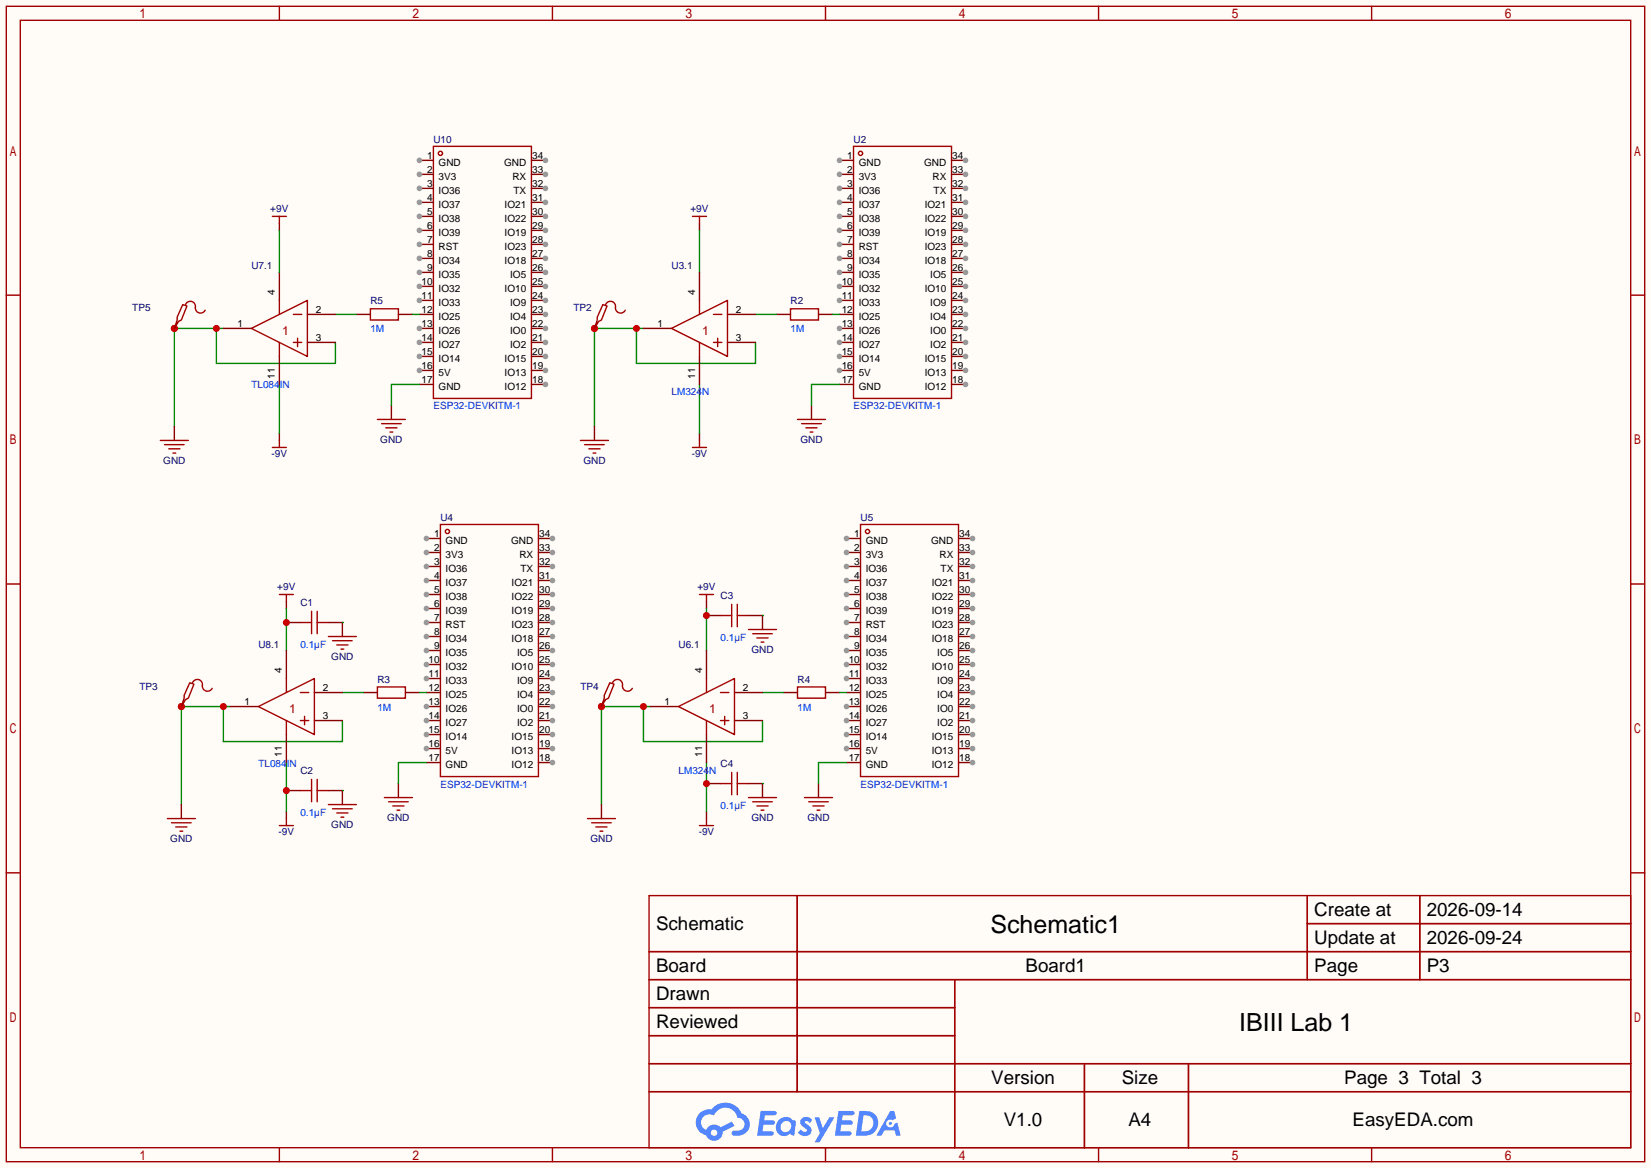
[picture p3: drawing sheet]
<svg xmlns="http://www.w3.org/2000/svg" width="299mm" height="212mm" viewBox="0 0 299 212" stroke-linecap="round" stroke-linejoin="round" font-family="sans-serif">
<path d="M0 0h299.5v211.8h-299.5z" fill="#fffcf7"/>
<g fill="none" stroke="#a10000" stroke-width=".25">
<path d="M1.1 1.1h297.2v209.6h-297.2zM3.7 3.7h292.1v204.5h-292.1zM50.7 1.1v2.6M100.2 1.1v2.6M149.7 1.1v2.6M199.3 1.1v2.6M248.8 1.1v2.6M1.1 53.5h2.6M295.8 53.5h2.5M1.1 105.9h2.6M295.8 105.9h2.5M1.1 158.3h2.6"/>
<path d="M295.8 158.3h2.5M117.7 162.4h178.1v45.8h-178.1zM117.7 172.6h178.1M117.7 177.7h178.1M144.6 162.4v35.6M173.2 177.7v30.5M237.1 162.4v15.3M237.1 167.5h58.7M257.5 162.4v15.3M117.7 182.8h55.5M117.7 192.9h178.1M117.7 187.8h55.5"/>
<path d="M117.7 198h178.1M196.7 192.9v15.3M215.6 192.9v15.3M50.7 208.2v2.5M100.2 208.2v2.5M149.7 208.2v2.5M199.3 208.2v2.5M248.8 208.2v2.5"/>
</g>
<g fill="#5487ff">
<path d="M145.5 202.8a1.3 1.3 0 0 1 1.8 .3l-.4 .6a.54 .54 0 0 0-.9-.2l.1 .2a1.58 1.58 0 0 1 1.1 1.6 1.43 1.43 0 0 1-2.5 .1l.5-.6a.64 .64 0 0 0 .5 .5 .64 .64 0 0 0 .7-.3l-.2-.2a1.6 1.6 0 0 1-1-1.6z"/>
<path d="M147.7 202.7h.9l.7 1.9 1.1-1.9h.9l-2.7 4.5h-.9l1-1.7z"/>
<path d="M138 201.5h1.6a1.31 1.31 0 0 1 1.2 .2 .4 .4 0 0 1-.3 .6h-1.8l-.1 .9h1.6a.4 .4 0 0 1 .4 .4 .4 .4 0 0 1-.4 .4h-1.7l-.2 1.2h.8a1.23 1.23 0 0 1 1.2 .2 .39 .39 0 0 1-.3 .6h-2.7z"/>
<path d="M152.1 201.5h1.6a1.32 1.32 0 0 1 1.3 .2 .39 .39 0 0 1-.4 .6h-1.7l-.2 .9h1.7a.4 .4 0 0 1 .3 .4 .4 .4 0 0 1-.4 .4h-1.7l-.2 1.2h.8a1.23 1.23 0 0 1 1.2 .2 .39 .39 0 0 1-.3 .6h-2.7z"/>
<path d="M161.5 201.5h.7l.4 1.3-.7 .4a.75 .75 0 0 0-1.1 .3 .75 .75 0 0 0 .5 1 .75 .75 0 0 0 .9-.6l.6-.3 .6 2.4h-.9l-.2-1h-1.9l-.5 1h-.9z"/>
<path d="M155.9 201.5l-.7 4.5h1.5a2.27 2.27 0 0 0 2.6-2.3 2.27 2.27 0 0 0-2.7-2.2zM156.6 202.3a1.5 1.5 0 0 1 1.8 1.5 1.5 1.5 0 0 1-1.9 1.4h-.3z"/>
<path d="M141.3 203.1a1.62 1.62 0 0 0-.4 2.1 1.62 1.62 0 0 0 2 .7l.4-.3 .3 .3 .5 .1 .3-2.5-.2-.3h-.4a1.58 1.58 0 0 0-2.5-.1zM141.9 203.6a.99 .99 0 0 1 1.6 .3 .99 .99 0 0 1-.9 1.4 .94 .94 0 0 1-1-.5 .94 .94 0 0 1 .3-1.2z"/>
<path d="M126.9 201.9a2.37 2.37 0 0 0 1.2 4 1.54 1.54 0 0 0 1.7 1 1.54 1.54 0 0 0 1.3-1.6l2.1-1.1-.5-.8-2 1.1a1.57 1.57 0 0 0-2.6 .4 1.5 1.5 0 0 1-.8-2.1 1.5 1.5 0 0 1 2.2-.5 2.23 2.23 0 0 1 2.3-1.4 2.23 2.23 0 0 1 2 1.8 1.16 1.16 0 0 1 1.2 1.1 1.16 1.16 0 0 1-1 1.3h-.7a.47 .47 0 0 0-.6 .3 .47 .47 0 0 0 .4 .6 2.23 2.23 0 0 0 2.3-.7 2.23 2.23 0 0 0 .4-2.3 2.16 2.16 0 0 0-1.3-1.1 3.2 3.2 0 0 0-5.4-.7l-1.2 .1zM129 205.4a.58 .58 0 0 1 1.1 0 .58 .58 0 0 1-1.1 0z"/>
<circle cx="161.5" cy="203.8" r=".28"/>
</g>
<g fill="none" stroke="#a10000" stroke-width=".25">
<path d="M154.8 26.5h17.8v45.8h-17.8z"/>
<circle cx="156.1" cy="27.8" r=".38"/>
</g>
<path d="M152.3 29.1h2.5" fill="none" stroke="#870000" stroke-width=".25"/>
<circle cx="152.3" cy="29.1" r=".51" fill="#999"/>
<path d="M152.3 31.6h2.5" fill="none" stroke="#870000" stroke-width=".25"/>
<circle cx="152.3" cy="31.6" r=".51" fill="#999"/>
<path d="M152.3 34.2h2.5" fill="none" stroke="#870000" stroke-width=".25"/>
<circle cx="152.3" cy="34.2" r=".51" fill="#999"/>
<path d="M152.3 36.7h2.5" fill="none" stroke="#870000" stroke-width=".25"/>
<circle cx="152.3" cy="36.7" r=".51" fill="#999"/>
<path d="M152.3 39.2h2.5" fill="none" stroke="#870000" stroke-width=".25"/>
<circle cx="152.3" cy="39.2" r=".51" fill="#999"/>
<path d="M152.3 41.8h2.5" fill="none" stroke="#870000" stroke-width=".25"/>
<circle cx="152.3" cy="41.8" r=".51" fill="#999"/>
<path d="M152.3 44.3h2.5" fill="none" stroke="#870000" stroke-width=".25"/>
<circle cx="152.3" cy="44.3" r=".51" fill="#999"/>
<path d="M152.3 46.9h2.5" fill="none" stroke="#870000" stroke-width=".25"/>
<circle cx="152.3" cy="46.9" r=".51" fill="#999"/>
<path d="M152.3 49.4h2.5" fill="none" stroke="#870000" stroke-width=".25"/>
<circle cx="152.3" cy="49.4" r=".51" fill="#999"/>
<path d="M152.3 51.9h2.5" fill="none" stroke="#870000" stroke-width=".25"/>
<circle cx="152.3" cy="51.9" r=".51" fill="#999"/>
<path d="M152.3 54.5h2.5" fill="none" stroke="#870000" stroke-width=".25"/>
<circle cx="152.3" cy="54.5" r=".51" fill="#999"/>
<path d="M152.3 57h2.5M152.3 59.6h2.5" fill="none" stroke="#870000" stroke-width=".25"/>
<circle cx="152.3" cy="59.6" r=".51" fill="#999"/>
<path d="M152.3 62.1h2.5" fill="none" stroke="#870000" stroke-width=".25"/>
<circle cx="152.3" cy="62.1" r=".51" fill="#999"/>
<path d="M152.3 64.6h2.5" fill="none" stroke="#870000" stroke-width=".25"/>
<circle cx="152.3" cy="64.6" r=".51" fill="#999"/>
<path d="M152.3 67.2h2.5" fill="none" stroke="#870000" stroke-width=".25"/>
<circle cx="152.3" cy="67.2" r=".51" fill="#999"/>
<path d="M152.3 69.7h2.5M172.6 69.7h2.5" fill="none" stroke="#870000" stroke-width=".25"/>
<circle cx="175.1" cy="69.7" r=".51" fill="#999"/>
<path d="M172.6 67.2h2.5" fill="none" stroke="#870000" stroke-width=".25"/>
<circle cx="175.1" cy="67.2" r=".51" fill="#999"/>
<path d="M172.6 64.6h2.5" fill="none" stroke="#870000" stroke-width=".25"/>
<circle cx="175.1" cy="64.6" r=".51" fill="#999"/>
<path d="M172.6 62.1h2.5" fill="none" stroke="#870000" stroke-width=".25"/>
<circle cx="175.1" cy="62.1" r=".51" fill="#999"/>
<path d="M172.6 59.6h2.5" fill="none" stroke="#870000" stroke-width=".25"/>
<circle cx="175.1" cy="59.6" r=".51" fill="#999"/>
<path d="M172.6 57h2.5" fill="none" stroke="#870000" stroke-width=".25"/>
<circle cx="175.1" cy="57" r=".51" fill="#999"/>
<path d="M172.6 54.5h2.5" fill="none" stroke="#870000" stroke-width=".25"/>
<circle cx="175.1" cy="54.5" r=".51" fill="#999"/>
<path d="M172.6 51.9h2.5" fill="none" stroke="#870000" stroke-width=".25"/>
<circle cx="175.1" cy="51.9" r=".51" fill="#999"/>
<path d="M172.6 49.4h2.5" fill="none" stroke="#870000" stroke-width=".25"/>
<circle cx="175.1" cy="49.4" r=".51" fill="#999"/>
<path d="M172.6 46.9h2.5" fill="none" stroke="#870000" stroke-width=".25"/>
<circle cx="175.1" cy="46.9" r=".51" fill="#999"/>
<path d="M172.6 44.3h2.5" fill="none" stroke="#870000" stroke-width=".25"/>
<circle cx="175.1" cy="44.3" r=".51" fill="#999"/>
<path d="M172.6 41.8h2.5" fill="none" stroke="#870000" stroke-width=".25"/>
<circle cx="175.1" cy="41.8" r=".51" fill="#999"/>
<path d="M172.6 39.2h2.5" fill="none" stroke="#870000" stroke-width=".25"/>
<circle cx="175.1" cy="39.2" r=".51" fill="#999"/>
<path d="M172.6 36.7h2.5" fill="none" stroke="#870000" stroke-width=".25"/>
<circle cx="175.1" cy="36.7" r=".51" fill="#999"/>
<path d="M172.6 34.2h2.5" fill="none" stroke="#870000" stroke-width=".25"/>
<circle cx="175.1" cy="34.2" r=".51" fill="#999"/>
<path d="M172.6 31.6h2.5" fill="none" stroke="#870000" stroke-width=".25"/>
<circle cx="175.1" cy="31.6" r=".51" fill="#999"/>
<path d="M172.6 29.1h2.5" fill="none" stroke="#870000" stroke-width=".25"/>
<circle cx="175.1" cy="29.1" r=".51" fill="#999"/>
<g fill="none" stroke="#a10000" stroke-width=".25">
<path d="M156.1 95.1h17.8v45.7h-17.8z"/>
<circle cx="157.4" cy="96.4" r=".38"/>
</g>
<path d="M153.5 97.7h2.6" fill="none" stroke="#870000" stroke-width=".25"/>
<circle cx="153.5" cy="97.7" r=".51" fill="#999"/>
<path d="M153.5 100.2h2.6" fill="none" stroke="#870000" stroke-width=".25"/>
<circle cx="153.5" cy="100.2" r=".51" fill="#999"/>
<path d="M153.5 102.7h2.6" fill="none" stroke="#870000" stroke-width=".25"/>
<circle cx="153.5" cy="102.7" r=".51" fill="#999"/>
<path d="M153.5 105.3h2.6" fill="none" stroke="#870000" stroke-width=".25"/>
<circle cx="153.5" cy="105.3" r=".51" fill="#999"/>
<path d="M153.5 107.8h2.6" fill="none" stroke="#870000" stroke-width=".25"/>
<circle cx="153.5" cy="107.8" r=".51" fill="#999"/>
<path d="M153.5 110.4h2.6" fill="none" stroke="#870000" stroke-width=".25"/>
<circle cx="153.5" cy="110.4" r=".51" fill="#999"/>
<path d="M153.5 112.9h2.6" fill="none" stroke="#870000" stroke-width=".25"/>
<circle cx="153.5" cy="112.9" r=".51" fill="#999"/>
<path d="M153.5 115.4h2.6" fill="none" stroke="#870000" stroke-width=".25"/>
<circle cx="153.5" cy="115.4" r=".51" fill="#999"/>
<path d="M153.5 118h2.6" fill="none" stroke="#870000" stroke-width=".25"/>
<circle cx="153.5" cy="118" r=".51" fill="#999"/>
<path d="M153.5 120.5h2.6" fill="none" stroke="#870000" stroke-width=".25"/>
<circle cx="153.5" cy="120.5" r=".51" fill="#999"/>
<path d="M153.5 123.1h2.6" fill="none" stroke="#870000" stroke-width=".25"/>
<circle cx="153.5" cy="123.1" r=".51" fill="#999"/>
<path d="M153.5 125.6h2.6M153.5 128.1h2.6" fill="none" stroke="#870000" stroke-width=".25"/>
<circle cx="153.5" cy="128.1" r=".51" fill="#999"/>
<path d="M153.5 130.7h2.6" fill="none" stroke="#870000" stroke-width=".25"/>
<circle cx="153.5" cy="130.7" r=".51" fill="#999"/>
<path d="M153.5 133.2h2.6" fill="none" stroke="#870000" stroke-width=".25"/>
<circle cx="153.5" cy="133.2" r=".51" fill="#999"/>
<path d="M153.5 135.8h2.6" fill="none" stroke="#870000" stroke-width=".25"/>
<circle cx="153.5" cy="135.8" r=".51" fill="#999"/>
<path d="M153.5 138.3h2.6M173.9 138.3h2.5" fill="none" stroke="#870000" stroke-width=".25"/>
<circle cx="176.4" cy="138.3" r=".51" fill="#999"/>
<path d="M173.9 135.8h2.5" fill="none" stroke="#870000" stroke-width=".25"/>
<circle cx="176.4" cy="135.8" r=".51" fill="#999"/>
<path d="M173.9 133.2h2.5" fill="none" stroke="#870000" stroke-width=".25"/>
<circle cx="176.4" cy="133.2" r=".51" fill="#999"/>
<path d="M173.9 130.7h2.5" fill="none" stroke="#870000" stroke-width=".25"/>
<circle cx="176.4" cy="130.7" r=".51" fill="#999"/>
<path d="M173.9 128.1h2.5" fill="none" stroke="#870000" stroke-width=".25"/>
<circle cx="176.4" cy="128.1" r=".51" fill="#999"/>
<path d="M173.9 125.6h2.5" fill="none" stroke="#870000" stroke-width=".25"/>
<circle cx="176.4" cy="125.6" r=".51" fill="#999"/>
<path d="M173.9 123.1h2.5" fill="none" stroke="#870000" stroke-width=".25"/>
<circle cx="176.4" cy="123.1" r=".51" fill="#999"/>
<path d="M173.9 120.5h2.5" fill="none" stroke="#870000" stroke-width=".25"/>
<circle cx="176.4" cy="120.5" r=".51" fill="#999"/>
<path d="M173.9 118h2.5" fill="none" stroke="#870000" stroke-width=".25"/>
<circle cx="176.4" cy="118" r=".51" fill="#999"/>
<path d="M173.9 115.4h2.5" fill="none" stroke="#870000" stroke-width=".25"/>
<circle cx="176.4" cy="115.4" r=".51" fill="#999"/>
<path d="M173.9 112.9h2.5" fill="none" stroke="#870000" stroke-width=".25"/>
<circle cx="176.4" cy="112.9" r=".51" fill="#999"/>
<path d="M173.9 110.4h2.5" fill="none" stroke="#870000" stroke-width=".25"/>
<circle cx="176.4" cy="110.4" r=".51" fill="#999"/>
<path d="M173.9 107.8h2.5" fill="none" stroke="#870000" stroke-width=".25"/>
<circle cx="176.4" cy="107.8" r=".51" fill="#999"/>
<path d="M173.9 105.3h2.5" fill="none" stroke="#870000" stroke-width=".25"/>
<circle cx="176.4" cy="105.3" r=".51" fill="#999"/>
<path d="M173.9 102.7h2.5" fill="none" stroke="#870000" stroke-width=".25"/>
<circle cx="176.4" cy="102.7" r=".51" fill="#999"/>
<path d="M173.9 100.2h2.5" fill="none" stroke="#870000" stroke-width=".25"/>
<circle cx="176.4" cy="100.2" r=".51" fill="#999"/>
<path d="M173.9 97.7h2.5" fill="none" stroke="#870000" stroke-width=".25"/>
<circle cx="176.4" cy="97.7" r=".51" fill="#999"/>
<g fill="none" stroke="#a10000" stroke-width=".25">
<path d="M78.6 26.5h17.8v45.8h-17.8z"/>
<circle cx="79.9" cy="27.8" r=".38"/>
</g>
<path d="M76.1 29.1h2.5" fill="none" stroke="#870000" stroke-width=".25"/>
<circle cx="76.1" cy="29.1" r=".51" fill="#999"/>
<path d="M76.1 31.6h2.5" fill="none" stroke="#870000" stroke-width=".25"/>
<circle cx="76.1" cy="31.6" r=".51" fill="#999"/>
<path d="M76.1 34.2h2.5" fill="none" stroke="#870000" stroke-width=".25"/>
<circle cx="76.1" cy="34.2" r=".51" fill="#999"/>
<path d="M76.1 36.7h2.5" fill="none" stroke="#870000" stroke-width=".25"/>
<circle cx="76.1" cy="36.7" r=".51" fill="#999"/>
<path d="M76.1 39.2h2.5" fill="none" stroke="#870000" stroke-width=".25"/>
<circle cx="76.1" cy="39.2" r=".51" fill="#999"/>
<path d="M76.1 41.8h2.5" fill="none" stroke="#870000" stroke-width=".25"/>
<circle cx="76.1" cy="41.8" r=".51" fill="#999"/>
<path d="M76.1 44.3h2.5" fill="none" stroke="#870000" stroke-width=".25"/>
<circle cx="76.1" cy="44.3" r=".51" fill="#999"/>
<path d="M76.1 46.9h2.5" fill="none" stroke="#870000" stroke-width=".25"/>
<circle cx="76.1" cy="46.9" r=".51" fill="#999"/>
<path d="M76.1 49.4h2.5" fill="none" stroke="#870000" stroke-width=".25"/>
<circle cx="76.1" cy="49.4" r=".51" fill="#999"/>
<path d="M76.1 51.9h2.5" fill="none" stroke="#870000" stroke-width=".25"/>
<circle cx="76.1" cy="51.9" r=".51" fill="#999"/>
<path d="M76.1 54.5h2.5" fill="none" stroke="#870000" stroke-width=".25"/>
<circle cx="76.1" cy="54.5" r=".51" fill="#999"/>
<path d="M76.1 57h2.5M76.1 59.6h2.5" fill="none" stroke="#870000" stroke-width=".25"/>
<circle cx="76.1" cy="59.6" r=".51" fill="#999"/>
<path d="M76.1 62.1h2.5" fill="none" stroke="#870000" stroke-width=".25"/>
<circle cx="76.1" cy="62.1" r=".51" fill="#999"/>
<path d="M76.1 64.6h2.5" fill="none" stroke="#870000" stroke-width=".25"/>
<circle cx="76.1" cy="64.6" r=".51" fill="#999"/>
<path d="M76.1 67.2h2.5" fill="none" stroke="#870000" stroke-width=".25"/>
<circle cx="76.1" cy="67.2" r=".51" fill="#999"/>
<path d="M76.1 69.7h2.5M96.4 69.7h2.5" fill="none" stroke="#870000" stroke-width=".25"/>
<circle cx="98.9" cy="69.7" r=".51" fill="#999"/>
<path d="M96.4 67.2h2.5" fill="none" stroke="#870000" stroke-width=".25"/>
<circle cx="98.9" cy="67.2" r=".51" fill="#999"/>
<path d="M96.4 64.6h2.5" fill="none" stroke="#870000" stroke-width=".25"/>
<circle cx="98.9" cy="64.6" r=".51" fill="#999"/>
<path d="M96.4 62.1h2.5" fill="none" stroke="#870000" stroke-width=".25"/>
<circle cx="98.9" cy="62.1" r=".51" fill="#999"/>
<path d="M96.4 59.6h2.5" fill="none" stroke="#870000" stroke-width=".25"/>
<circle cx="98.9" cy="59.6" r=".51" fill="#999"/>
<path d="M96.4 57h2.5" fill="none" stroke="#870000" stroke-width=".25"/>
<circle cx="98.9" cy="57" r=".51" fill="#999"/>
<path d="M96.4 54.5h2.5" fill="none" stroke="#870000" stroke-width=".25"/>
<circle cx="98.9" cy="54.5" r=".51" fill="#999"/>
<path d="M96.4 51.9h2.5" fill="none" stroke="#870000" stroke-width=".25"/>
<circle cx="98.9" cy="51.9" r=".51" fill="#999"/>
<path d="M96.4 49.4h2.5" fill="none" stroke="#870000" stroke-width=".25"/>
<circle cx="98.9" cy="49.4" r=".51" fill="#999"/>
<path d="M96.4 46.9h2.5" fill="none" stroke="#870000" stroke-width=".25"/>
<circle cx="98.9" cy="46.9" r=".51" fill="#999"/>
<path d="M96.4 44.3h2.5" fill="none" stroke="#870000" stroke-width=".25"/>
<circle cx="98.9" cy="44.3" r=".51" fill="#999"/>
<path d="M96.4 41.8h2.5" fill="none" stroke="#870000" stroke-width=".25"/>
<circle cx="98.9" cy="41.8" r=".51" fill="#999"/>
<path d="M96.4 39.2h2.5" fill="none" stroke="#870000" stroke-width=".25"/>
<circle cx="98.9" cy="39.2" r=".51" fill="#999"/>
<path d="M96.4 36.7h2.5" fill="none" stroke="#870000" stroke-width=".25"/>
<circle cx="98.9" cy="36.7" r=".51" fill="#999"/>
<path d="M96.4 34.2h2.5" fill="none" stroke="#870000" stroke-width=".25"/>
<circle cx="98.9" cy="34.2" r=".51" fill="#999"/>
<path d="M96.4 31.6h2.5" fill="none" stroke="#870000" stroke-width=".25"/>
<circle cx="98.9" cy="31.6" r=".51" fill="#999"/>
<path d="M96.4 29.1h2.5" fill="none" stroke="#870000" stroke-width=".25"/>
<circle cx="98.9" cy="29.1" r=".51" fill="#999"/>
<g fill="none" stroke="#a10000" stroke-width=".25">
<path d="M79.9 95.1h17.8v45.7h-17.8z"/>
<circle cx="81.2" cy="96.4" r=".38"/>
</g>
<path d="M77.3 97.7h2.6" fill="none" stroke="#870000" stroke-width=".25"/>
<circle cx="77.3" cy="97.7" r=".51" fill="#999"/>
<path d="M77.3 100.2h2.6" fill="none" stroke="#870000" stroke-width=".25"/>
<circle cx="77.3" cy="100.2" r=".51" fill="#999"/>
<path d="M77.3 102.7h2.6" fill="none" stroke="#870000" stroke-width=".25"/>
<circle cx="77.3" cy="102.7" r=".51" fill="#999"/>
<path d="M77.3 105.3h2.6" fill="none" stroke="#870000" stroke-width=".25"/>
<circle cx="77.3" cy="105.3" r=".51" fill="#999"/>
<path d="M77.3 107.8h2.6" fill="none" stroke="#870000" stroke-width=".25"/>
<circle cx="77.3" cy="107.8" r=".51" fill="#999"/>
<path d="M77.3 110.4h2.6" fill="none" stroke="#870000" stroke-width=".25"/>
<circle cx="77.3" cy="110.4" r=".51" fill="#999"/>
<path d="M77.3 112.9h2.6" fill="none" stroke="#870000" stroke-width=".25"/>
<circle cx="77.3" cy="112.9" r=".51" fill="#999"/>
<path d="M77.3 115.4h2.6" fill="none" stroke="#870000" stroke-width=".25"/>
<circle cx="77.3" cy="115.4" r=".51" fill="#999"/>
<path d="M77.3 118h2.6" fill="none" stroke="#870000" stroke-width=".25"/>
<circle cx="77.3" cy="118" r=".51" fill="#999"/>
<path d="M77.3 120.5h2.6" fill="none" stroke="#870000" stroke-width=".25"/>
<circle cx="77.3" cy="120.5" r=".51" fill="#999"/>
<path d="M77.3 123.1h2.6" fill="none" stroke="#870000" stroke-width=".25"/>
<circle cx="77.3" cy="123.1" r=".51" fill="#999"/>
<path d="M77.3 125.6h2.6M77.3 128.1h2.6" fill="none" stroke="#870000" stroke-width=".25"/>
<circle cx="77.3" cy="128.1" r=".51" fill="#999"/>
<path d="M77.3 130.7h2.6" fill="none" stroke="#870000" stroke-width=".25"/>
<circle cx="77.3" cy="130.7" r=".51" fill="#999"/>
<path d="M77.3 133.2h2.6" fill="none" stroke="#870000" stroke-width=".25"/>
<circle cx="77.3" cy="133.2" r=".51" fill="#999"/>
<path d="M77.3 135.8h2.6" fill="none" stroke="#870000" stroke-width=".25"/>
<circle cx="77.3" cy="135.8" r=".51" fill="#999"/>
<path d="M77.3 138.3h2.6M97.7 138.3h2.5" fill="none" stroke="#870000" stroke-width=".25"/>
<circle cx="100.2" cy="138.3" r=".51" fill="#999"/>
<path d="M97.7 135.8h2.5" fill="none" stroke="#870000" stroke-width=".25"/>
<circle cx="100.2" cy="135.8" r=".51" fill="#999"/>
<path d="M97.7 133.2h2.5" fill="none" stroke="#870000" stroke-width=".25"/>
<circle cx="100.2" cy="133.2" r=".51" fill="#999"/>
<path d="M97.7 130.7h2.5" fill="none" stroke="#870000" stroke-width=".25"/>
<circle cx="100.2" cy="130.7" r=".51" fill="#999"/>
<path d="M97.7 128.1h2.5" fill="none" stroke="#870000" stroke-width=".25"/>
<circle cx="100.2" cy="128.1" r=".51" fill="#999"/>
<path d="M97.7 125.6h2.5" fill="none" stroke="#870000" stroke-width=".25"/>
<circle cx="100.2" cy="125.6" r=".51" fill="#999"/>
<path d="M97.7 123.1h2.5" fill="none" stroke="#870000" stroke-width=".25"/>
<circle cx="100.2" cy="123.1" r=".51" fill="#999"/>
<path d="M97.7 120.5h2.5" fill="none" stroke="#870000" stroke-width=".25"/>
<circle cx="100.2" cy="120.5" r=".51" fill="#999"/>
<path d="M97.7 118h2.5" fill="none" stroke="#870000" stroke-width=".25"/>
<circle cx="100.2" cy="118" r=".51" fill="#999"/>
<path d="M97.7 115.4h2.5" fill="none" stroke="#870000" stroke-width=".25"/>
<circle cx="100.2" cy="115.4" r=".51" fill="#999"/>
<path d="M97.7 112.9h2.5" fill="none" stroke="#870000" stroke-width=".25"/>
<circle cx="100.2" cy="112.9" r=".51" fill="#999"/>
<path d="M97.7 110.4h2.5" fill="none" stroke="#870000" stroke-width=".25"/>
<circle cx="100.2" cy="110.4" r=".51" fill="#999"/>
<path d="M97.7 107.8h2.5" fill="none" stroke="#870000" stroke-width=".25"/>
<circle cx="100.2" cy="107.8" r=".51" fill="#999"/>
<path d="M97.7 105.3h2.5" fill="none" stroke="#870000" stroke-width=".25"/>
<circle cx="100.2" cy="105.3" r=".51" fill="#999"/>
<path d="M97.7 102.7h2.5" fill="none" stroke="#870000" stroke-width=".25"/>
<circle cx="100.2" cy="102.7" r=".51" fill="#999"/>
<path d="M97.7 100.2h2.5" fill="none" stroke="#870000" stroke-width=".25"/>
<circle cx="100.2" cy="100.2" r=".51" fill="#999"/>
<path d="M97.7 97.7h2.5" fill="none" stroke="#870000" stroke-width=".25"/>
<circle cx="100.2" cy="97.7" r=".51" fill="#999"/>
<g fill="none" stroke="#870000" stroke-width=".25">
<path d="M64.6 57h2.6M72.3 57h2.5M140.8 57h2.6M148.5 57h2.5M71 73.5v2.6M147.2 73.5v2.6M62.1 112.9v2.5M138.3 111.6v2.6M65.9 125.6h2.6M73.5 125.6h2.6M142.1 125.6h2.6M149.7 125.6h2.6"/>
<path d="M62.1 143.4v2.5M72.3 142.1v2.6M138.3 142.1v2.6M148.5 142.1v2.6"/>
</g>
<g fill="none" stroke="#a10000" stroke-width=".25">
<path d="M67.2 56h5.1v2h-5.1zM143.4 56h5.1v2h-5.1zM68.5 76.1h5M69.2 76.8h3.6M70 77.6h2M70.7 78.4h.5M144.7 76.1h5M145.4 76.8h3.6M146.2 77.6h2M146.9 78.4h.5M59.6 115.4h5M60.3 116.2h3.6"/>
<path d="M61.1 117h2M61.8 117.7h.6M135.8 114.2h5M136.5 114.9h3.6M137.3 115.7h2M138 116.5h.6M68.5 124.6h5v2h-5zM144.7 124.6h5v2h-5zM59.6 145.9h5M60.3 146.7h3.6M61.1 147.4h2M61.8 148.2h.6"/>
<path d="M69.7 144.7h5.1M70.5 145.4h3.5M71.2 146.2h2.1M72 146.9h.5M135.8 144.7h5M136.5 145.4h3.6M137.3 146.2h2M138 146.9h.6M145.9 144.7h5.1M146.7 145.4h3.5M147.4 146.2h2.1M148.2 146.9h.5"/>
</g>
<path d="M74.8 57h1.3M151 57h1.3M76.1 69.7h-5.1v3.8M152.3 69.7h-5.1v3.8M40.5 128.1v6.4h21.6v-3.8M41.8 128.1h-8.9v17.8M76.1 125.6h1.2M77.3 138.3h-5v3.8M152.3 125.6h1.2M153.5 138.3h-5v3.8" fill="none" stroke="#008700" stroke-width=".25"/>
<g fill="#c00">
<circle cx="40.5" cy="128.1" r=".63"/>
<circle cx="32.9" cy="128.1" r=".63"/>
</g>
<path d="M115.4 59.6v6.3h21.6v-3.8M116.7 59.6h-8.9v17.7" fill="none" stroke="#008700" stroke-width=".25"/>
<g fill="#c00">
<circle cx="115.4" cy="59.6" r=".63"/>
<circle cx="107.8" cy="59.6" r=".63"/>
</g>
<path d="M116.7 128.1v6.4h21.6v-3.8M118 128.1h-8.9v17.8" fill="none" stroke="#008700" stroke-width=".25"/>
<g fill="#c00">
<circle cx="109.1" cy="128.1" r=".63"/>
<circle cx="116.7" cy="128.1" r=".63"/>
</g>
<path d="M39.2 59.6v6.3h21.6v-3.8M40.5 59.6h-8.9v17.7" fill="none" stroke="#008700" stroke-width=".25"/>
<g fill="#c00">
<circle cx="31.6" cy="59.6" r=".63"/>
<circle cx="39.2" cy="59.6" r=".63"/>
</g>
<path d="M31.6 77.3v2.6M107.8 77.3v2.6M109.1 127.9v.2M32.9 145.9v2.6M109.1 145.9v2.6" fill="none" stroke="#870000" stroke-width=".25"/>
<g fill="none" stroke="#a10000" stroke-width=".25">
<path d="M29.1 79.9h5.1M105.3 79.9h5.1M29.8 80.6h3.6M30.6 81.4h2M31.4 82.2h.5M106 80.6h3.6M106.8 81.4h2M107.6 82.2h.5M30.4 148.5h5M31.1 149.2h3.6M31.9 150h2M32.6 150.7h.5"/>
<path d="M106.6 148.5h5M107.3 149.2h3.6M108.1 150h2M108.8 150.7h.5"/>
</g>
<circle cx="109.1" cy="128.1" r=".63" fill="#c00"/>
<path d="M110.6 123.8l.8 .3-1 2.5-.5 .3-.8 1.2 .5-1.5v-.5zM111.1 123.8a.93 .93 0 0 1 1.1-.5 .93 .93 0 0 1 .7 1 .94 .94 0 0 0 .7 1 .94 .94 0 0 0 1.1-.5" fill="none" stroke="#a10000" stroke-width=".25"/>
<path d="M32.9 127.9v.2" fill="none" stroke="#870000" stroke-width=".25"/>
<circle cx="32.9" cy="128.1" r=".63" fill="#c00"/>
<path d="M34.4 123.8l.8 .3-1 2.5-.5 .3-.8 1.2 .5-1.5v-.5zM34.9 123.8a.93 .93 0 0 1 1.1-.5 .93 .93 0 0 1 .7 1 .94 .94 0 0 0 .7 1 .94 .94 0 0 0 1.1-.5" fill="none" stroke="#a10000" stroke-width=".25"/>
<path d="M107.8 59.3v.3" fill="none" stroke="#870000" stroke-width=".25"/>
<circle cx="107.8" cy="59.6" r=".63" fill="#c00"/>
<path d="M109.3 55.2l.8 .3-1 2.5-.5 .3-.8 1.3 .5-1.6v-.5zM109.9 55.2a.93 .93 0 0 1 1.1-.5 .93 .93 0 0 1 .6 1.1 .94 .94 0 0 0 .7 .9 .94 .94 0 0 0 1.1-.4" fill="none" stroke="#a10000" stroke-width=".25"/>
<path d="M31.6 59.3v.3" fill="none" stroke="#870000" stroke-width=".25"/>
<circle cx="31.6" cy="59.6" r=".63" fill="#c00"/>
<g fill="none" stroke="#a10000" stroke-width=".25">
<path d="M49.4 39.2h2.5M50.7 39.2v1.3M125.6 39.2h2.5M126.9 39.2v1.3M33.1 55.2l.8 .3-1 2.5-.5 .3-.8 1.3 .5-1.6v-.5zM33.7 55.2a.93 .93 0 0 1 1.1-.5 .93 .93 0 0 1 .6 1.1 .94 .94 0 0 0 .7 .9 .94 .94 0 0 0 1.1-.4M121.8 59.6l10.2-5.1v10.1zM126.9 54.5v2.5M129.4 57h1.5M50.7 79.9v1.3M126.9 62.1v2.5M126.9 79.9v1.3"/>
<path d="M129.4 62.1h1.5M130.2 61.3v1.6M49.4 81.2h2.5M125.6 81.2h2.5M50.7 107.8h2.5M51.9 107.8v1.3M126.9 107.8h2.5M128.1 107.8v1.3M123.1 128.1l10.1-5v10.1zM128.1 123.1v2.5M128.1 130.7v2.5M130.7 130.7h1.5"/>
<path d="M130.7 125.6h1.5M131.4 129.9v1.5M50.7 149.7h2.5M51.9 148.5v1.2M126.9 149.7h2.5M128.1 148.5v1.2"/>
</g>
<g fill="none" stroke="#870000" stroke-width=".25">
<path d="M50.7 40.5v1.3M116.7 59.6h5.1M126.9 40.5v1.3M126.9 49.4v5.1M132 57h5M50.7 78.6v1.3M126.9 64.6v5.1M126.9 78.6v1.3M132 62.1h5M51.9 109.1v1.3M128.1 109.1v1.3M128.1 118v5.1"/>
<path d="M118 128.1h5.1M128.1 133.2v5.1M133.2 130.7h5.1M133.2 125.6h5.1M51.9 147.2v1.3M128.1 147.2v1.3M128.1 142.1h2.6M135.8 142.1h2.5"/>
</g>
<path d="M60.8 57h3.8M126.9 41.8v7.6M137 57h3.8M50.7 69.7v8.9M126.9 69.7v8.9M51.9 110.4v7.6M128.1 110.4v7.6M51.9 138.3v8.9M62.1 125.6h3.8M128.1 138.3v8.9M138.3 125.6h3.8" fill="none" stroke="#008700" stroke-width=".25"/>
<circle cx="128.1" cy="142.1" r=".63" fill="#c00"/>
<path d="M130.7 142.1h2M132.7 140.1v4M133.7 140.1v4M133.7 142.1h2.1" fill="none" stroke="#a10000" stroke-width=".25"/>
<path d="M51.9 112.9h2.6M59.6 112.9h2.5" fill="none" stroke="#870000" stroke-width=".25"/>
<circle cx="51.9" cy="112.9" r=".63" fill="#c00"/>
<path d="M54.5 112.9h2M56.5 110.9v4M57.5 110.9v4M57.5 112.9h2.1" fill="none" stroke="#a10000" stroke-width=".25"/>
<path d="M128.1 111.6h2.6M135.8 111.6h2.5" fill="none" stroke="#870000" stroke-width=".25"/>
<circle cx="128.1" cy="111.6" r=".63" fill="#c00"/>
<path d="M130.7 111.6h2M132.7 109.6v4.1M133.7 109.6v4.1M133.7 111.6h2.1" fill="none" stroke="#a10000" stroke-width=".25"/>
<path d="M51.9 143.4h2.6M59.6 143.4h2.5" fill="none" stroke="#870000" stroke-width=".25"/>
<circle cx="51.9" cy="143.4" r=".63" fill="#c00"/>
<g fill="none" stroke="#a10000" stroke-width=".25">
<path d="M45.6 59.6l10.2-5.1v10.1zM50.7 54.5v2.5M53.2 57h1.5M50.7 62.1v2.5M53.2 62.1h1.5M54 61.3v1.6M46.9 128.1l10.1-5v10.1zM51.9 123.1v2.5M51.9 130.7v2.5M54.5 130.7h1.5M54.5 125.6h1.5M55.2 129.9v1.5"/>
<path d="M54.5 143.4h2M56.5 141.4v4M57.5 141.4v4M57.5 143.4h2.1"/>
</g>
<path d="M40.5 59.6h5.1M50.7 49.4v5.1M55.8 57h5M50.7 64.6v5.1M55.8 62.1h5M51.9 118v5.1M41.8 128.1h5.1M51.9 133.2v5.1M57 130.7h5.1M57 125.6h5.1" fill="none" stroke="#870000" stroke-width=".25"/>
<path d="M50.7 41.8v7.6M62.1 112.9h.1M138.3 111.6h.1M62.1 143.4h.1M138.3 142.1h.1" fill="none" stroke="#008700" stroke-width=".25"/>
<g font-size="4.5">
<text x="179.6" y="169.2">Schematic1</text>
<text x="224.8" y="187">IBIII Lab 1</text>
</g>
<g font-size="3.4">
<text x="238.4" y="166.1">Create at</text>
<text x="258.8" y="166.1">2026-09-14</text>
<text x="119" y="168.7">Schematic</text>
<text x="238.4" y="171.2">Update at</text>
<text x="258.8" y="171.2">2026-09-24</text>
<text x="119" y="176.3">Board</text>
<text x="186" y="176.3">Board1</text>
<text x="238.4" y="176.3">Page</text>
<text x="258.8" y="176.3">P3</text>
<text x="119" y="181.4">Drawn</text>
<text x="119" y="186.5">Reviewed</text>
<text x="179.8" y="196.6">Version</text>
<text x="203.5" y="196.6">Size</text>
<text x="243.8" y="196.6">Page 3 Total 3</text>
<text x="182.1" y="204.2">V1.0</text>
<text x="204.7" y="204.2">A4</text>
<text x="245.3" y="204.2">EasyEDA.com</text>
</g>
<g font-size="2.3" fill="#a00000">
<text x="51.2" y="60.8">1</text>
<text x="127.4" y="60.8">1</text>
<text x="52.5" y="129.4">1</text>
<text x="128.7" y="129.4">1</text>
</g>
<g font-size="1.8">
<text x="77.5" y="28.8">1</text>
<text x="96.5" y="28.8">34</text>
<text x="153.7" y="28.8">1</text>
<text x="172.7" y="28.8">34</text>
<text x="77.5" y="31.3">2</text>
<text x="77.5" y="33.9">3</text>
<text x="79.6" y="30">GND</text>
<text x="79.6" y="32.6">3V3</text>
<text x="79.6" y="35.1">IO36</text>
<text x="91.4" y="30">GND</text>
<text x="92.9" y="32.6">RX</text>
<text x="93.1" y="35.1">TX</text>
<text x="96.5" y="33.9">32</text>
<text x="96.5" y="31.3">33</text>
<text x="153.7" y="31.3">2</text>
<text x="153.7" y="33.9">3</text>
<text x="155.8" y="30">GND</text>
<text x="155.8" y="32.6">3V3</text>
<text x="155.8" y="35.1">IO36</text>
<text x="167.6" y="30">GND</text>
<text x="169.1" y="32.6">RX</text>
<text x="169.3" y="35.1">TX</text>
<text x="172.7" y="33.9">32</text>
<text x="172.7" y="31.3">33</text>
<text x="77.5" y="36.4">4</text>
<text x="77.5" y="38.9">5</text>
<text x="77.5" y="41.5">6</text>
<text x="79.6" y="37.7">IO37</text>
<text x="79.6" y="40.2">IO38</text>
<text x="91.5" y="40.2">IO22</text>
<text x="91.5" y="37.7">IO21</text>
<text x="96.5" y="41.5">29</text>
<text x="96.5" y="38.9">30</text>
<text x="96.5" y="36.4">31</text>
<text x="153.7" y="36.4">4</text>
<text x="153.7" y="38.9">5</text>
<text x="153.7" y="41.5">6</text>
<text x="155.8" y="37.7">IO37</text>
<text x="155.8" y="40.2">IO38</text>
<text x="167.7" y="40.2">IO22</text>
<text x="167.7" y="37.7">IO21</text>
<text x="172.7" y="41.5">29</text>
<text x="172.7" y="38.9">30</text>
<text x="172.7" y="36.4">31</text>
<text x="77.5" y="44">7</text>
<text x="77.5" y="46.6">8</text>
<text x="79.6" y="42.7">IO39</text>
<text x="79.6" y="45.3">RST</text>
<text x="79.6" y="47.8">IO34</text>
<text x="91.5" y="47.8">IO18</text>
<text x="91.5" y="45.3">IO23</text>
<text x="91.5" y="42.7">IO19</text>
<text x="96.5" y="46.6">27</text>
<text x="96.5" y="44">28</text>
<text x="153.7" y="44">7</text>
<text x="153.7" y="46.6">8</text>
<text x="155.8" y="42.7">IO39</text>
<text x="155.8" y="45.3">RST</text>
<text x="155.8" y="47.8">IO34</text>
<text x="167.7" y="47.8">IO18</text>
<text x="167.7" y="45.3">IO23</text>
<text x="167.7" y="42.7">IO19</text>
<text x="172.7" y="46.6">27</text>
<text x="172.7" y="44">28</text>
<text x="49.9" y="53.4" transform="rotate(-90 49.9 53.4)">4</text>
<text x="76.5" y="51.6">10</text>
<text x="77.5" y="49.1">9</text>
<text x="79.6" y="50.4">IO35</text>
<text x="79.6" y="52.9">IO32</text>
<text x="91.5" y="52.9">IO10</text>
<text x="92.5" y="50.4">IO5</text>
<text x="96.5" y="51.6">25</text>
<text x="96.5" y="49.1">26</text>
<text x="126.1" y="53.4" transform="rotate(-90 126.1 53.4)">4</text>
<text x="152.7" y="51.6">10</text>
<text x="153.7" y="49.1">9</text>
<text x="155.8" y="50.4">IO35</text>
<text x="155.8" y="52.9">IO32</text>
<text x="167.7" y="52.9">IO10</text>
<text x="168.7" y="50.4">IO5</text>
<text x="172.7" y="51.6">25</text>
<text x="172.7" y="49.1">26</text>
<text x="43.1" y="59.3">1</text>
<text x="57.3" y="56.7">2</text>
<text x="76.5" y="54.2">11</text>
<text x="76.5" y="56.7">12</text>
<text x="76.5" y="59.3">13</text>
<text x="79.6" y="55.4">IO33</text>
<text x="79.6" y="58">IO25</text>
<text x="92.5" y="58">IO4</text>
<text x="92.5" y="55.4">IO9</text>
<text x="96.5" y="59.3">22</text>
<text x="96.5" y="56.7">23</text>
<text x="96.5" y="54.2">24</text>
<text x="119.3" y="59.3">1</text>
<text x="133.5" y="56.7">2</text>
<text x="152.7" y="54.2">11</text>
<text x="152.7" y="56.7">12</text>
<text x="152.7" y="59.3">13</text>
<text x="155.8" y="55.4">IO33</text>
<text x="155.8" y="58">IO25</text>
<text x="168.7" y="58">IO4</text>
<text x="168.7" y="55.4">IO9</text>
<text x="172.7" y="59.3">22</text>
<text x="172.7" y="56.7">23</text>
<text x="172.7" y="54.2">24</text>
<text x="57.3" y="61.8">3</text>
<text x="76.5" y="61.8">14</text>
<text x="76.5" y="64.3">15</text>
<text x="79.6" y="60.5">IO26</text>
<text x="79.6" y="63.1">IO27</text>
<text x="79.6" y="65.6">IO14</text>
<text x="91.5" y="65.6">IO15</text>
<text x="92.5" y="63.1">IO2</text>
<text x="92.5" y="60.5">IO0</text>
<text x="96.5" y="64.3">20</text>
<text x="96.5" y="61.8">21</text>
<text x="133.5" y="61.8">3</text>
<text x="152.7" y="61.8">14</text>
<text x="152.7" y="64.3">15</text>
<text x="155.8" y="60.5">IO26</text>
<text x="155.8" y="63.1">IO27</text>
<text x="155.8" y="65.6">IO14</text>
<text x="167.7" y="65.6">IO15</text>
<text x="168.7" y="63.1">IO2</text>
<text x="168.7" y="60.5">IO0</text>
<text x="172.7" y="64.3">20</text>
<text x="172.7" y="61.8">21</text>
<text x="49.9" y="68.7" transform="rotate(-90 49.9 68.7)">11</text>
<text x="76.5" y="66.9">16</text>
<text x="76.5" y="69.4">17</text>
<text x="79.6" y="68.1">5V</text>
<text x="79.6" y="70.7">GND</text>
<text x="91.5" y="70.7">IO12</text>
<text x="91.5" y="68.1">IO13</text>
<text x="96.5" y="69.4">18</text>
<text x="96.5" y="66.9">19</text>
<text x="126.1" y="68.7" transform="rotate(-90 126.1 68.7)">11</text>
<text x="152.7" y="66.9">16</text>
<text x="152.7" y="69.4">17</text>
<text x="155.8" y="68.1">5V</text>
<text x="155.8" y="70.7">GND</text>
<text x="167.7" y="70.7">IO12</text>
<text x="167.7" y="68.1">IO13</text>
<text x="172.7" y="69.4">18</text>
<text x="172.7" y="66.9">19</text>
<text x="78.7" y="97.4">1</text>
<text x="78.7" y="99.9">2</text>
<text x="80.8" y="98.6">GND</text>
<text x="80.8" y="101.2">3V3</text>
<text x="92.7" y="98.6">GND</text>
<text x="94.2" y="101.2">RX</text>
<text x="97.8" y="99.9">33</text>
<text x="97.8" y="97.4">34</text>
<text x="154.9" y="97.4">1</text>
<text x="154.9" y="99.9">2</text>
<text x="157" y="98.6">GND</text>
<text x="157" y="101.2">3V3</text>
<text x="168.9" y="98.6">GND</text>
<text x="170.4" y="101.2">RX</text>
<text x="174" y="99.9">33</text>
<text x="174" y="97.4">34</text>
<text x="78.7" y="102.4">3</text>
<text x="78.7" y="105">4</text>
<text x="78.7" y="107.5">5</text>
<text x="80.8" y="103.7">IO36</text>
<text x="80.8" y="106.2">IO37</text>
<text x="92.8" y="106.2">IO21</text>
<text x="94.4" y="103.7">TX</text>
<text x="97.8" y="107.5">30</text>
<text x="97.8" y="105">31</text>
<text x="97.8" y="102.4">32</text>
<text x="154.9" y="102.4">3</text>
<text x="154.9" y="105">4</text>
<text x="154.9" y="107.5">5</text>
<text x="157" y="103.7">IO36</text>
<text x="157" y="106.2">IO37</text>
<text x="169" y="106.2">IO21</text>
<text x="170.6" y="103.7">TX</text>
<text x="174" y="107.5">30</text>
<text x="174" y="105">31</text>
<text x="174" y="102.4">32</text>
<text x="78.7" y="110.1">6</text>
<text x="78.7" y="112.6">7</text>
<text x="80.8" y="108.8">IO38</text>
<text x="80.8" y="111.3">IO39</text>
<text x="80.8" y="113.9">RST</text>
<text x="92.8" y="113.9">IO23</text>
<text x="92.8" y="111.3">IO19</text>
<text x="92.8" y="108.8">IO22</text>
<text x="97.8" y="112.6">28</text>
<text x="97.8" y="110.1">29</text>
<text x="154.9" y="110.1">6</text>
<text x="154.9" y="112.6">7</text>
<text x="157" y="108.8">IO38</text>
<text x="157" y="111.3">IO39</text>
<text x="157" y="113.9">RST</text>
<text x="169" y="113.9">IO23</text>
<text x="169" y="111.3">IO19</text>
<text x="169" y="108.8">IO22</text>
<text x="174" y="112.6">28</text>
<text x="174" y="110.1">29</text>
<text x="78.7" y="115.1">8</text>
<text x="78.7" y="117.7">9</text>
<text x="80.8" y="116.4">IO34</text>
<text x="80.8" y="118.9">IO35</text>
<text x="92.8" y="116.4">IO18</text>
<text x="93.8" y="118.9">IO5</text>
<text x="97.8" y="117.7">26</text>
<text x="97.8" y="115.1">27</text>
<text x="154.9" y="115.1">8</text>
<text x="154.9" y="117.7">9</text>
<text x="157" y="116.4">IO34</text>
<text x="157" y="118.9">IO35</text>
<text x="169" y="116.4">IO18</text>
<text x="170" y="118.9">IO5</text>
<text x="174" y="117.7">26</text>
<text x="174" y="115.1">27</text>
<text x="51.1" y="122" transform="rotate(-90 51.1 122)">4</text>
<text x="58.5" y="125.3">2</text>
<text x="77.7" y="120.2">10</text>
<text x="77.7" y="122.8">11</text>
<text x="77.7" y="125.3">12</text>
<text x="80.8" y="121.5">IO32</text>
<text x="80.8" y="124">IO33</text>
<text x="92.8" y="121.5">IO10</text>
<text x="93.8" y="124">IO9</text>
<text x="97.8" y="125.3">23</text>
<text x="97.8" y="122.8">24</text>
<text x="97.8" y="120.2">25</text>
<text x="127.3" y="122" transform="rotate(-90 127.3 122)">4</text>
<text x="134.7" y="125.3">2</text>
<text x="153.9" y="120.2">10</text>
<text x="153.9" y="122.8">11</text>
<text x="153.9" y="125.3">12</text>
<text x="157" y="121.5">IO32</text>
<text x="157" y="124">IO33</text>
<text x="169" y="121.5">IO10</text>
<text x="170" y="124">IO9</text>
<text x="174" y="125.3">23</text>
<text x="174" y="122.8">24</text>
<text x="174" y="120.2">25</text>
<text x="44.3" y="127.8">1</text>
<text x="58.5" y="130.4">3</text>
<text x="77.7" y="127.8">13</text>
<text x="77.7" y="130.4">14</text>
<text x="80.8" y="126.6">IO25</text>
<text x="80.8" y="129.1">IO26</text>
<text x="80.8" y="131.6">IO27</text>
<text x="93.8" y="131.6">IO2</text>
<text x="93.8" y="129.1">IO0</text>
<text x="93.8" y="126.6">IO4</text>
<text x="97.8" y="130.4">21</text>
<text x="97.8" y="127.8">22</text>
<text x="120.5" y="127.8">1</text>
<text x="134.7" y="130.4">3</text>
<text x="153.9" y="127.8">13</text>
<text x="153.9" y="130.4">14</text>
<text x="157" y="126.6">IO25</text>
<text x="157" y="129.1">IO26</text>
<text x="157" y="131.6">IO27</text>
<text x="170" y="131.6">IO2</text>
<text x="170" y="129.1">IO0</text>
<text x="170" y="126.6">IO4</text>
<text x="174" y="130.4">21</text>
<text x="174" y="127.8">22</text>
<text x="51.1" y="137.3" transform="rotate(-90 51.1 137.3)">11</text>
<text x="77.7" y="132.9">15</text>
<text x="77.7" y="135.5">16</text>
<text x="77.7" y="138">17</text>
<text x="80.8" y="134.2">IO14</text>
<text x="80.8" y="136.7">5V</text>
<text x="92.8" y="136.7">IO13</text>
<text x="92.8" y="134.2">IO15</text>
<text x="97.8" y="138">18</text>
<text x="97.8" y="135.5">19</text>
<text x="97.8" y="132.9">20</text>
<text x="127.3" y="137.3" transform="rotate(-90 127.3 137.3)">11</text>
<text x="153.9" y="132.9">15</text>
<text x="153.9" y="135.5">16</text>
<text x="153.9" y="138">17</text>
<text x="157" y="134.2">IO14</text>
<text x="157" y="136.7">5V</text>
<text x="169" y="136.7">IO13</text>
<text x="169" y="134.2">IO15</text>
<text x="174" y="138">18</text>
<text x="174" y="135.5">19</text>
<text x="174" y="132.9">20</text>
<text x="80.8" y="139.3">GND</text>
<text x="92.8" y="139.3">IO12</text>
<text x="157" y="139.3">GND</text>
<text x="169" y="139.3">IO12</text>
</g>
<g font-size="1.8" fill="#000080">
<text x="78.6" y="26">U10</text>
<text x="154.8" y="26">U2</text>
<text x="49" y="38.4">+9V</text>
<text x="125.2" y="38.4">+9V</text>
<text x="45.6" y="48.9">U7.1</text>
<text x="121.8" y="48.9">U3.1</text>
<text x="24" y="56.5">TP5</text>
<text x="67.2" y="55.2">R5</text>
<text x="104" y="56.5">TP2</text>
<text x="143.4" y="55.2">R2</text>
<text x="49.3" y="82.9">-9V</text>
<text x="69" y="80.4">GND</text>
<text x="125.5" y="82.9">-9V</text>
<text x="145.2" y="80.4">GND</text>
<text x="29.6" y="84.2">GND</text>
<text x="105.8" y="84.2">GND</text>
<text x="79.9" y="94.6">U4</text>
<text x="156.1" y="94.6">U5</text>
<text x="50.3" y="107">+9V</text>
<text x="126.5" y="107">+9V</text>
<text x="54.5" y="109.8">C1</text>
<text x="130.7" y="108.5">C3</text>
<text x="46.9" y="117.4">U8.1</text>
<text x="60.1" y="119.7">GND</text>
<text x="123.1" y="117.4">U6.1</text>
<text x="136.3" y="118.5">GND</text>
<text x="25.3" y="125.1">TP3</text>
<text x="68.5" y="123.8">R3</text>
<text x="105.3" y="125.1">TP4</text>
<text x="144.7" y="123.8">R4</text>
<text x="54.5" y="140.3">C2</text>
<text x="130.7" y="139">C4</text>
<text x="70.2" y="148.9">GND</text>
<text x="136.3" y="148.9">GND</text>
<text x="146.4" y="148.9">GND</text>
<text x="30.9" y="152.7">GND</text>
<text x="50.5" y="151.5">-9V</text>
<text x="60.1" y="150.2">GND</text>
<text x="107.1" y="152.7">GND</text>
<text x="126.7" y="151.5">-9V</text>
</g>
<g font-size="1.8" fill="#00f">
<text x="67.2" y="60.3">1M</text>
<text x="143.4" y="60.3">1M</text>
<text x="45.6" y="70.4">TL084IN</text>
<text x="121.8" y="71.7">LM324N</text>
<text x="78.6" y="74.3">ESP32-DEVKITM-1</text>
<text x="154.8" y="74.3">ESP32-DEVKITM-1</text>
<text x="54.5" y="117.4">0.1µF</text>
<text x="130.7" y="116.2">0.1µF</text>
<text x="68.5" y="128.9">1M</text>
<text x="144.7" y="128.9">1M</text>
<text x="46.9" y="139">TL084IN</text>
<text x="79.9" y="142.8">ESP32-DEVKITM-1</text>
<text x="123.1" y="140.3">LM324N</text>
<text x="156.1" y="142.8">ESP32-DEVKITM-1</text>
<text x="54.5" y="147.9">0.1µF</text>
<text x="130.7" y="146.6">0.1µF</text>
</g>
</svg>
